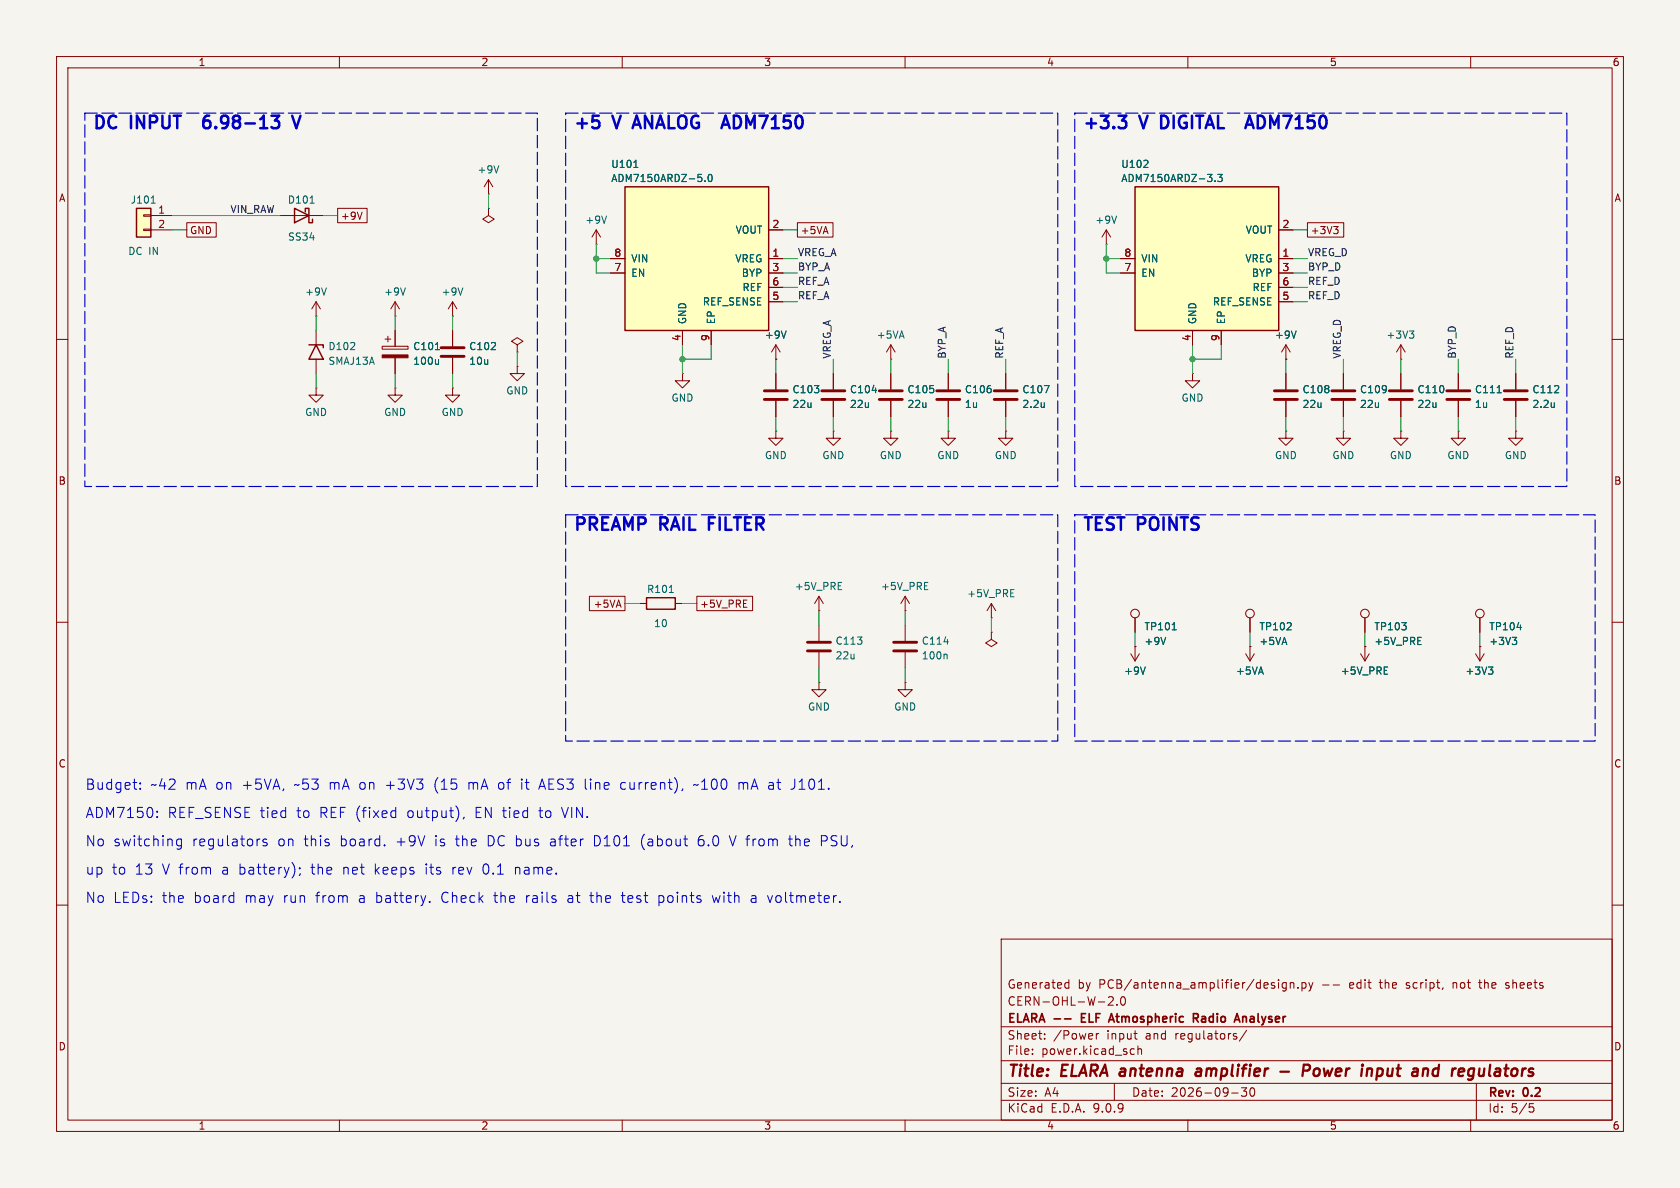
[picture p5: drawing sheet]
<svg xmlns="http://www.w3.org/2000/svg" width="297mm" height="210mm" viewBox="0 0 297 210" stroke-linecap="round" stroke-linejoin="round" font-family="sans-serif">
<path d="M0 0h297v210h-297z" fill="#f5f4ef" stroke="#f5f4ef" stroke-width=".18"/>
<g fill="none" stroke="#840000" stroke-width=".18">
<path d="M10 10h277v190h-277zM12 12h273v186h-273zM60 10v2M110 10v2M160 10v2M210 10v2M260 10v2M86.4 34.3h.1M86.4 36.8v1.3l1 .6-1 .7-1.1-.7 1.1-.6M86.4 36.8h.1M86.4 31.8l-.8 1.2M86.4 31.8l.7 1.2"/>
<path d="M86.4 31.8v2.5M80 58.4v2.8M105.4 43.2h.1M105.4 40.6l-.8 1.3M105.4 40.6l.8 1.3M105.4 40.6v2.6M10 60h2M80 63.2v2.8M91.4 64.8v1.2h1.3l-1.3 1.3-1.2-1.3h1.2M91.4 64.8h.1M91.4 61l1.1-.7-1.1-.6-1 .6 1 .7v1.2M91.4 62.2h.1"/>
<path d="M120.6 66v1.3h1.3l-1.3 1.3-1.2-1.3h1.2M120.6 66h.1M137.2 76.2v1.3h1.2l-1.2 1.2-1.3-1.2h1.3M137.2 76.2h.1M137.2 63.5h.1M137.2 61v2.5M137.2 66v2.8M137.2 70.9v2.8M137.2 61l-.8 1.2M137.2 61l.7 1.2M147.3 76.2v1.3h1.3l-1.3 1.2-1.3-1.2h1.3M147.3 76.2h.1"/>
<path d="M147.3 66v2.8M147.3 70.9v2.8M157.5 76.2v1.3h1.2l-1.2 1.2-1.3-1.2h1.3M157.5 76.2h.1M157.5 63.5h.1M157.5 61l-.8 1.2M157.5 61l.7 1.2M157.5 61v2.5M157.5 66v2.8M157.5 70.9v2.8M167.6 76.2v1.3h1.3l-1.3 1.2-1.2-1.2h1.2M167.6 76.2h.1"/>
<path d="M167.6 66v2.8M167.6 70.9v2.8M177.8 76.2v1.3h1.3l-1.3 1.2-1.3-1.2h1.3M177.8 76.2h.1M177.8 66v2.8M177.8 70.9v2.8M237.5 76.2v1.3h1.3l-1.3 1.2-1.3-1.2h1.3M237.5 76.2h.1M247.6 63.5h.1M247.6 61v2.5M247.6 66v2.8M247.6 70.9v2.8"/>
<path d="M247.6 61l-.7 1.2M247.6 61l.8 1.2M285 60h2M10 110h2M113 106.7h1.3M119.4 106.7h1.2M144.8 108h.1M144.8 105.4v2.6M144.8 110.5v2.8M144.8 115.3v2.8M144.8 105.4l-.8 1.3M144.8 105.4l.7 1.3"/>
<path d="M160 108h.1M160 105.4l-.7 1.3M160 105.4l.8 1.3M160 105.4v2.6M160 110.5v2.8M160 115.3v2.8M175.3 111.8v1.2l1 .7-1 .6-1.1-.6 1.1-.7M175.3 111.8h.1M175.3 109.2h.1M175.3 106.7l-.8 1.3M175.3 106.7l.7 1.3M175.3 106.7v2.5"/>
<path d="M285 110h2M144.8 120.7v1.2h1.2l-1.2 1.3-1.3-1.3h1.3M144.8 120.7h.1M160 120.7v1.2h1.3l-1.3 1.3-1.3-1.3h1.3M160 120.7h.1M10 160h2M177 166h108v32h-108zM188.4 174.6h.6M188.4 173.8h.6M189 173.2v1.5M196 176.3l.5-.1 .2 .1 .1 .3-.9 1.1h.9M197.5 177.6v.1"/>
<path d="M198.2 176.3l.3-.1a.81 .81 0 0 1 .5 .6 .81 .81 0 0 1-.3 .8l-.1 .1a.81 .81 0 0 1-.4-1.4zM226 173.2v.1M226 173.7v1M227.4 173.8l-.4-.1-.3 .3v.4l.1 .2h.6M227.4 173.7v1.2l-.3 .3-.4-.1M228.1 173.8l.2-.1 .4 .1v.9M228.1 173.7v1M229.5 174.6v.1M230.2 173.8l.4-.1 .3 .3v.4l-.2 .2h-.5M230.2 173.7v1.5M231.4 173.7l.3 1M231.7 174.7l-.1 .4-.2 .1"/>
<path d="M232.1 173.7l-.4 1M233.8 174.1h1.2M235.7 174.1h1.1M256.9 173.7v1M257 173.8h-.1M261.4 173.7h.6M261.6 173.2v1.3l.2 .2M266.2 174.6l.4 .1M266.6 173.7l-.4 .1v.1v.2l.4 .1M285 160h2M60 198v2M110 198v2"/>
<path d="M160 198v2M177 194.5h108M177 191.5h108M177 187.5h108M177 181.5h108M182.5 186.3v.1M182.5 185.5v.1M184.7 183.6v.1M184.7 182.8v.1M193.8 182.7v1M194.2 182.7l-.2 .1-.2 .2M197 191.5v3"/>
<path d="M200.1 185.4l.4 .1M200.5 182.7h.5M200.5 186.3l-.4 .1M200.9 183.7h.1M201.2 185.5l.2-.1 .3 .1 .1 .9M201.2 184.9v1.5M210 198v2M217.7 193.2h1.2M220.4 182.1l-1.3 2M220.4 192.3l-.5 .6 .4 .1v.7l-.2 .1h-.4l-.2-.1M221.1 192.4a.81 .81 0 0 0 .4 1.4l.2-.1 .1-.5-.1-.8M260 198v2"/>
<path d="M261 191.5v6.5M270.4 195.1h.7M270.5 195.7h.4l.3 .3-.2 .5-.5 .1"/>
</g>
<path d="M211.6 189l.2-.1 .5 .1M212.4 189.4h-.7a.4 .4 0 0 0-.4 .4 .4 .4 0 0 0 .3 .4l.7-.1M226.3 189.4h1.6M230.4 189.3h.7a.55 .55 0 0 0 .5-.5 .55 .55 0 0 0-.3-.6h-.8l-.2 2M233 188.9a.62 .62 0 0 0-.7 .4v.7l.2 .2h.3M243.4 190.1l.6 .1M243.6 188.9l-.3 2M244.1 188.9l-.5 .1M253.8 188.9l-.5 .4v.5l.1 .3 .6 .1M261.6 188.9l-.2 1 .3 .3" fill="none" stroke="#840000" stroke-width=".4"/>
<path d="M191.2 179.9h.5M191.9 179.2h-.7v1.5h.7M211 180l.7-.1 .1-.2v-.4l-.2-.1h-.6v1.5M211.3 180l.5 .7M219.7 179.7v1M220.3 179.8l-.4-.1-.2 .1M188.2 180.1h1.1M196 180.7l.5-1.5 .5 1.5M196.1 180.3h.7" fill="none" stroke="#840000" stroke-width=".3"/>
<g fill="none" stroke="#840000" stroke-width=".51">
<path d="M78 61.5h4M78 63h4M135.1 69.1h4.1M135.1 70.6h4.1M145.3 69.1h4.1M145.3 70.6h4.1M155.4 69.1h4.1M155.4 70.6h4.1M165.6 69.1h4.1M165.6 70.6h4.1M175.8 69.1h4M175.8 70.6h4"/>
<path d="M245.6 69.1h4.1M245.6 70.6h4.1M142.7 113.5h4.1M142.7 115.1h4.1M158 113.5h4.1M158 115.1h4.1"/>
</g>
<g fill="none" stroke="#006464" stroke-width=".18">
<path d="M88.2 29.3l-.4 1.3M107.2 38.2l-.4 1.3M139 58.5l-.4 1.3M249.2 58.5h.7l-.4 .5M249.7 59l.2 .2v.3l-.2 .3M154.2 69h.8M184.6 68.2h.9l-.6 1.2M184.6 71.2v.8M184.6 71.9v.1M118.3 104.7h.7M148.2 104.2h.6M148.2 103h.6"/>
<path d="M163.4 104.2h.6M163.4 103h.6M166.9 113.5h.8M167.3 115.6l.1 .2v.7M178.7 104.2h.6M178.7 105.5h.6"/>
</g>
<path d="M114.3 105.7h5.1v2h-5.1z" fill="none" stroke="#840000" stroke-width=".25"/>
<path d="M110.5 33h25.4v25.4h-25.4z" fill="#ffffc2"/>
<path d="M110.5 33h25.4v25.4h-25.4zM54.6 61h2.5v.5M55.9 61l1.2 2.5h-2.5z" fill="none" stroke="#840000" stroke-width=".25"/>
<g fill="none" stroke="#840000" stroke-width=".18">
<path d="M55.9 55.9h.1M55.9 53.3l-.8 1.3M55.9 53.3l.7 1.3M55.9 53.3v2.6M55.9 58.4v2.6M68.1 59.9h1M68.6 59.4v1.1M69.8 55.9h.1M69.8 53.3v2.6M69.8 58.4v2.8M69.8 53.3l-.7 1.3M69.8 53.3l.8 1.3"/>
<path d="M80 55.9h.1M80 53.3l-.8 1.3M80 53.3l.8 1.3M80 53.3v2.6M107.9 45.7h2.6M107.9 48.3h2.6M120.6 58.4v2.6M125.7 58.4v2.6M135.9 45.7h2.5M135.9 48.3h2.5M135.9 40.6h2.5M135.9 50.8h2.5"/>
<path d="M135.9 53.3h2.5M55.9 68.6v1.3h1.2l-1.2 1.2-1.3-1.2h1.3M55.9 68.6h.1M55.9 63.5v2.5M67.6 61.2h4.5v.5h-4.5zM69.8 68.6v1.3h1.3l-1.3 1.2-1.2-1.2h1.2M69.8 68.6h.1M69.8 63.2v2.8M80 68.6v1.3h1.3l-1.3 1.2-1.3-1.2h1.3M80 68.6h.1M210.8 66v1.3h1.3l-1.3 1.3-1.3-1.3h1.3M210.8 66h.1"/>
<path d="M227.3 63.5h.1M227.3 76.2v1.3h1.3l-1.3 1.2-1.2-1.2h1.2M227.3 76.2h.1M227.3 61l-.7 1.2M227.3 61l.8 1.2M227.3 61v2.5M227.3 66v2.8M227.3 70.9v2.8M237.5 66v2.8M237.5 70.9v2.8M247.6 76.2v1.3h1.3l-1.3 1.2-1.2-1.2h1.2M247.6 76.2h.1"/>
<path d="M257.8 76.2v1.3h1.3l-1.3 1.2-1.3-1.2h1.3M257.8 76.2h.1M257.8 66v2.8M257.8 70.9v2.8M268 76.2v1.3h1.2l-1.2 1.2-1.3-1.2h1.3M268 76.2h.1M268 66v2.8M268 70.9v2.8M199.9 115.6l.8 1.2M200.7 114.3h.1M200.7 109.2v2.6M200.7 114.3v2.5"/>
<path d="M201.4 115.6l-.7 1.2M220.2 115.6l.8 1.2M221 114.3h.1M221 109.2v2.6M221 114.3v2.5M221.7 115.6l-.7 1.2M240.5 115.6l.8 1.2M241.3 114.3h.1M241.3 109.2v2.6M241.3 114.3v2.5M242.1 115.6l-.8 1.2M260.9 115.6l.7 1.2"/>
<path d="M261.6 114.3h.1M261.6 109.2v2.6M261.6 114.3v2.5M262.4 115.6l-.8 1.2"/>
<circle cx="200.7" cy="108.5" r=".76"/>
<circle cx="221" cy="108.5" r=".76"/>
<circle cx="241.3" cy="108.5" r=".76"/>
<circle cx="261.6" cy="108.5" r=".76"/>
</g>
<g fill="none" stroke="#006464" stroke-width=".18">
<path d="M112.1 29.6h.7M124.6 32v.1M125.4 30.9l.1-.1a.68 .68 0 0 1 .4 .7 .68 .68 0 0 1-.4 .6 .84 .84 0 0 1-.1-1.2zM57.7 50.9l-.4 1.3M71.7 50.9l-.5 1.3M81.8 50.9l-.4 1.3M229.1 58.5l-.4 1.3M77 61.8h.7M77.5 63.6v.8M77.5 64.3l-.2 .1M264.7 69.4h.7M274.8 71.2v.8"/>
<path d="M274.8 71.9l-.1 .1M202.5 117.9l-.4 1.3M206.1 112.7l-.4 1.2M207.2 111.3h.8M244.7 117.9h.6M244.7 119.2h.6M250.7 113.9h.6M250.7 112.7h.6M263.1 117.9h.8l-.4 .5M263.7 118.4l.2 .2v.3l-.2 .3M267.3 112.7h.8l-.4 .5M267.9 113.2l.2 .2v.3l-.2 .2"/>
<path d="M268.2 110.9h.8"/>
</g>
<path d="M225.3 69.1h4.1M225.3 70.6h4.1M235.5 69.1h4M235.5 70.6h4M255.8 69.1h4M255.8 70.6h4M265.9 69.1h4.1M265.9 70.6h4.1" fill="none" stroke="#840000" stroke-width=".51"/>
<path d="M67.6 62.7h4.5v.5h-4.5z" fill="#840000" stroke="#840000" stroke-width=".18"/>
<path d="M200.7 33h25.4v25.4h-25.4z" fill="#ffffc2"/>
<path d="M52.1 36.8l2.5 1.3-2.5 1.3zM54 37.5v-.7h.6v2.6h.6v-.7M200.7 33h25.4v25.4h-25.4z" fill="none" stroke="#840000" stroke-width=".25"/>
<g fill="none" stroke="#840000" stroke-width=".18">
<path d="M49.5 38.1h7.6M195.6 43.2h.1M195.6 40.6l-.8 1.3M195.6 40.6l.7 1.3M195.6 40.6v2.6M198.1 45.7h2.6M198.1 48.3h2.6M210.8 58.4v2.6M215.9 58.4v2.6M226.1 45.7h2.5M226.1 48.3h2.5M226.1 40.6h2.5"/>
<path d="M226.1 50.8h2.5M226.1 53.3h2.5"/>
</g>
<path d="M54.8 35.9h.7M197.4 38.2l-.4 1.3M202.2 29.6h.7M202.9 28.5v.4M214.8 32v.1M215.3 30.8h.8l-.5 .5 .4 .1v.6l-.2 .1-.5-.1" fill="none" stroke="#006464" stroke-width=".18"/>
<path d="M24.1 36.8h2.6v5.1h-2.6z" fill="#ffffc2"/>
<path d="M24.1 36.8h2.6v5.1h-2.6z" fill="none" stroke="#840000" stroke-width=".25"/>
<g fill="none" stroke="#840000" stroke-width=".18">
<path d="M25.4 38h1.3v.2h-1.3zM26.7 38.1h3.8M33 39.4h5.2v2.5h-5.2zM59.7 36.8h5.2v2.6h-5.2zM64 37.5l-.4 1.3M141 39.4h6.3v2.5h-6.3zM231.1 39.4h6.5v2.5h-6.5zM25.4 40.5h1.3v.3h-1.3zM26.7 40.6h3.8M69.8 58.4v2.8M80 58.4v2.8M107.9 45.7h2.6"/>
<path d="M107.9 48.3h2.6M120.6 58.4v2.6M125.7 58.4v2.6M135.9 40.6h2.5M135.9 45.7h2.5M135.9 48.3h2.5M135.9 50.8h2.5M135.9 53.3h2.5M198.1 45.7h2.6M198.1 48.3h2.6M210.8 58.4v2.6M215.9 58.4v2.6"/>
<path d="M226.1 40.6h2.5M226.1 45.7h2.5M226.1 48.3h2.5M226.1 50.8h2.5M226.1 53.3h2.5M235.8 40h.8l-.5 .5M236.3 40.5l.3 .3v.3l-.3 .2M69.8 63.2v2.8M80 63.2v2.8M137.2 63.5h.1M137.2 66v2.8M137.2 70.9v2.8"/>
<path d="M147.3 66v2.8M147.3 70.9v2.8M157.5 66v2.8M157.5 70.9v2.8M167.6 66v2.8M167.6 70.9v2.8M177.8 66v2.8M177.8 70.9v2.8M227.3 63.5h.1M227.3 66v2.8M227.3 70.9v2.8M237.5 66v2.8"/>
<path d="M237.5 70.9v2.8M247.6 66v2.8M247.6 70.9v2.8M257.8 66v2.8M257.8 70.9v2.8M268 66v2.8M268 70.9v2.8M104.2 105.4h6.3v2.6h-6.3zM123.2 105.4h9.9v2.6h-9.9zM131.4 107.4h.7M131.4 106.1h.7M200.7 114.3h.1"/>
<path d="M200.7 109.2v2.6M221 114.3h.1M221 109.2v2.6M241.3 114.3h.1M241.3 109.2v2.6M261.6 114.3h.1M261.6 109.2v2.6"/>
</g>
<g fill="none" stroke="#006464" stroke-width=".18">
<path d="M26.7 35.9h.8M112.1 29.6h.7M124.6 32v.1M125.4 30.9l.1-.1a.68 .68 0 0 1 .4 .7 .68 .68 0 0 1-.4 .6 .84 .84 0 0 1-.1-1.2zM202.2 29.6h.7M202.9 28.5v.4M214.8 32v.1M215.3 30.8h.8l-.5 .5 .4 .1v.6l-.2 .1-.5-.1M139 58.5l-.4 1.3M229.1 58.5l-.4 1.3M77 61.8h.7M77.5 63.6v.8"/>
<path d="M77.5 64.3l-.2 .1M154.2 69h.8M184.6 68.2h.9l-.6 1.2M184.6 71.2v.8M184.6 71.9v.1M264.7 69.4h.7M274.8 71.2v.8M274.8 71.9l-.1 .1M202.5 117.9l-.4 1.3M206.1 112.7l-.4 1.2M207.2 111.3h.8M244.7 119.2h.6"/>
<path d="M244.7 117.9h.6M250.7 112.7h.6M250.7 113.9h.6M263.1 117.9h.8l-.4 .5M263.7 118.4l.2 .2v.3l-.2 .3M267.3 112.7h.8l-.4 .5M267.9 113.2l.2 .2v.3l-.2 .2M268.2 110.9h.8"/>
</g>
<g fill="none" stroke="#009600" stroke-width=".18">
<path d="M30.5 38.1h19M57.1 38.1h2.6M86.4 34.3v2.5M30.5 40.6h2.5M55.9 55.9v2.5M69.8 55.9v2.5M80 55.9v2.5M105.4 45.7h2.5M105.4 43.2v5.1h2.5M138.4 53.3h2.6M138.4 45.7h2.6M138.4 40.6h2.6"/>
<path d="M138.4 50.8h2.6M138.4 48.3h2.6M195.6 43.2v5.1h2.5M195.6 45.7h2.5M228.6 53.3h2.5M228.6 45.7h2.5M228.6 40.6h2.5M228.6 50.8h2.5M228.6 48.3h2.5M55.9 66v2.6M69.8 66v2.6M80 66v2.6"/>
<path d="M91.4 62.2v2.6M120.6 61v5M125.7 61v2.5h-5.1M137.2 63.5v2.5M137.2 73.7v2.5M147.3 63.5v2.5M147.3 73.7v2.5M157.5 63.5v2.5M157.5 73.7v2.5M167.6 63.5v2.5M167.6 73.7v2.5M177.8 63.5v2.5"/>
<path d="M177.8 73.7v2.5M210.8 61v5M215.9 61v2.5h-5.1M227.3 63.5v2.5M227.3 73.7v2.5M237.5 63.5v2.5M237.5 73.7v2.5M247.6 63.5v2.5M247.6 73.7v2.5M257.8 63.5v2.5M257.8 73.7v2.5M268 63.5v2.5"/>
<path d="M268 73.7v2.5M110.5 106.7h2.5M120.6 106.7h2.6M144.8 108v2.5M144.8 118.1v2.6M160 108v2.5M160 118.1v2.6M175.3 109.2v2.6M200.7 111.8v2.5M221 111.8v2.5M241.3 111.8v2.5M261.6 111.8v2.5"/>
</g>
<g fill="none" stroke="#0000c2" stroke-width=".18">
<path d="M24.8 139.4v.1M24.8 138.4v.2M92.2 137.7v.2M95.8 137.7l-.6 1.8M110.1 138.3l-.4 .4v.5l.4 .3M122.6 138.8l.2-.1 .4 .1M130.6 138.3v1.2M131.2 138.3l-.6 .2M140.5 139l-.3 .4-.2 .1M27.8 144.4v.1M27.8 143.4v.2M32.1 148.3v1.5a.49 .49 0 0 1-.8 .2"/>
<path d="M32.1 148.4l-.5-.1-.4 .4v.5l.2 .2h.7M45.8 148.3h.2M47.2 148.4l-.5-.1-.2 .3 .1 .2 .6 .2v.4h-.7M53 153.4v.2M53.1 154.4l-.2 .4M69.8 143.3l.2 .1M70 142.7v1.8M70 144.4l-.2 .1M76 159.4v.1M82 144.4l-.1 .4M91.1 153.3v1.2M91.2 153.4l-.1 .1"/>
<path d="M104.2 158.3h.7M109.8 158.3h.7M113.5 148.2v1.2M116.5 158.3v1.8M116.5 159.4l.5 .1M117 158.3l-.5 .1M123.6 148.5l-.2 .3M123.7 147.9a1.4 1.4 0 0 0-.1 1.5M125.9 158.3l.4 1.2 .3-.8M128.9 147.7l.6 1.8M133.4 158.3l-.5 .1M133.5 158.8h-.5a.35 .35 0 0 0-.2 .4 .35 .35 0 0 0 .2 .3h.5"/>
<path d="M139.4 148.3h.7M139.6 147.7v1.6l.1 .1 .4 .1M145.2 148.7h.7M145.9 147.7h-.7v1.8"/>
</g>
<g fill="none" stroke="#0000c2" stroke-width=".44">
<path d="M37 20.5a.87 .87 0 0 0-1.1 .9l.1 1 .4 .3 .6-.1M37 21.4l-.6-.1-.5 .4M48 20.5h1.3l-.7 .8M49.1 21.4l.2 .3v.5l-.2 .4M51.7 20.5l.7 2.2 .7-2.2M104.8 20.5h1.1M105.5 21.3l.5 .4v.5l-.5 .5M112 22h1.1M112.6 20.5l-.8 2.2M127.5 22.7l.8-2.2 .7 2.2M127.7 22h1.1M197.7 20.5h1.4l-.7 .8a.6 .6 0 0 1 .7 .4v.5l-.2 .4-.8 .1"/>
<path d="M205.8 20.5h-.5v2.2h.5M220.2 22.7l.7-2.2 .7 2.2M220.4 22h1M125.3 92.5h.8M126.4 91.5h-1.1v2.2"/>
</g>
<path d="M15 20h80v66h-80zM100 20h87v66h-87zM190 20h87v66h-87zM100 91h87v40h-87zM190 91h92v40h-92z" fill="none" stroke="#0000c2" stroke-width=".2" stroke-dasharray="2.2 .8"/>
<g fill="#009600" stroke="#009600" stroke-width=".18">
<circle cx="105.4" cy="45.7" r=".46"/>
<circle cx="120.6" cy="63.5" r=".46"/>
<circle cx="210.8" cy="63.5" r=".46"/>
<circle cx="195.6" cy="45.7" r=".46"/>
</g>
<g font-size="3.1" fill="#0000c2">
<text x="16.3" y="22.9">DC</text>
<text x="23.2" y="22.9">INPUT</text>
<text x="37.9" y="22.9">6.98-13</text>
<text x="101.3" y="22.9">+5</text>
<text x="108.6" y="22.9">V</text>
<text x="113.1" y="22.9">ANALOG</text>
<text x="130.6" y="22.9">ADM7150</text>
<text x="191.3" y="22.9">+3.3</text>
<text x="201.8" y="22.9">V</text>
<text x="206.2" y="22.9">DIGITAL</text>
<text x="223.2" y="22.9">ADM7150</text>
<text x="101.3" y="94">PREAMP</text>
<text x="116.8" y="94">RAIL</text>
<text x="126.3" y="94">FILTER</text>
<text x="191.3" y="94">TEST</text>
<text x="201.3" y="94">POINTS</text>
</g>
<g font-size="2.8" fill="#840000">
<text x="178" y="190.9">Title:</text>
<text x="187.7" y="190.9">ELARA antenna</text>
<text x="213.1" y="190.9">amplifier</text>
<text x="233.5" y="190.9">Power</text>
<text x="244.7" y="190.9">input</text>
<text x="254.6" y="190.9">and</text>
<text x="262.3" y="190.9">regulators</text>
</g>
<g font-size="2.5" fill="#0000c2">
<text x="15" y="139.8">Budget:</text>
<text x="26.6" y="139.8">~42</text>
<text x="32.8" y="139.8">mA on</text>
<text x="42.9" y="139.8">+5VA,</text>
<text x="52.3" y="139.8">~53</text>
<text x="58.4" y="139.8">mA on</text>
<text x="68.6" y="139.8">+3V3</text>
<text x="77.2" y="139.8">(15</text>
<text x="83.3" y="139.8">mA of</text>
<text x="92.9" y="139.8">it</text>
<text x="96.2" y="139.8">AES3 line</text>
<text x="110.7" y="139.8">current),</text>
<text x="123.9" y="139.8">~100</text>
<text x="131.8" y="139.8">mA at</text>
<text x="141.3" y="139.8">J101.</text>
<text x="15" y="144.8">ADM7150:</text>
<text x="15" y="149.8">No</text>
<text x="20" y="149.8">switching</text>
<text x="29.6" y="144.8">REF_SENSE tied</text>
<text x="34" y="149.8">regulators</text>
<text x="49.1" y="149.8">on</text>
<text x="52.5" y="144.8">to</text>
<text x="53.9" y="149.8">this</text>
<text x="56.6" y="144.8">REF (fixed</text>
<text x="60.3" y="149.8">board.</text>
<text x="70.3" y="149.8">+9V</text>
<text x="72.2" y="144.8">output),</text>
<text x="77.2" y="149.8">is</text>
<text x="81" y="149.8">the</text>
<text x="84.3" y="144.8">EN tied</text>
<text x="86.7" y="149.8">DC bus</text>
<text x="95.8" y="144.8">to</text>
<text x="97.9" y="149.8">after</text>
<text x="100" y="144.8">VIN.</text>
<text x="105.7" y="149.8">D101</text>
<text x="114.1" y="149.8">(about</text>
<text x="124.4" y="149.8">6.0</text>
<text x="130.1" y="149.8">V from</text>
<text x="140.8" y="149.8">the</text>
<text x="146.4" y="149.8">PSU,</text>
<text x="15" y="154.8">up</text>
<text x="19.7" y="154.8">to</text>
<text x="23.9" y="154.8">13</text>
<text x="28.7" y="154.8">V from</text>
<text x="39.4" y="154.8">a battery);</text>
<text x="55.4" y="154.8">the</text>
<text x="61" y="154.8">net</text>
<text x="66.7" y="154.8">keeps</text>
<text x="75.8" y="154.8">its</text>
<text x="80.6" y="154.8">rev</text>
<text x="86.1" y="154.8">0.1</text>
<text x="91.9" y="154.8">name.</text>
<text x="15" y="159.8">No</text>
<text x="20" y="159.8">LEDs:</text>
<text x="28.7" y="159.8">the</text>
<text x="34.3" y="159.8">board</text>
<text x="43.4" y="159.8">may</text>
<text x="50.3" y="159.8">run</text>
<text x="56.1" y="159.8">from</text>
<text x="63.8" y="159.8">a battery.</text>
<text x="78.5" y="159.8">Check</text>
<text x="88" y="159.8">the</text>
<text x="93.6" y="159.8">rails</text>
<text x="101.1" y="159.8">at</text>
<text x="105.2" y="159.8">the</text>
<text x="110.9" y="159.8">test</text>
<text x="117.4" y="159.8">points</text>
<text x="127.1" y="159.8">with</text>
<text x="134" y="159.8">a voltmeter.</text>
</g>
<g font-size="2.1" fill="#840000">
<text x="178" y="178">CERN-OHL-W-2.0</text>
<text x="178" y="175">Generated</text>
<text x="190.5" y="175">by</text>
<text x="194.3" y="175">PCB/antenna_amplifier/design.py</text>
<text x="238.8" y="175">edit</text>
<text x="244.4" y="175">the</text>
<text x="249.2" y="175">script,</text>
<text x="257.5" y="175">not</text>
<text x="262.4" y="175">the</text>
<text x="267.2" y="175">sheets</text>
<text x="178" y="184">Sheet:</text>
<text x="178" y="181.2">ELARA --</text>
<text x="186.2" y="184">/Power</text>
<text x="191.8" y="181.2">ELF</text>
<text x="195.7" y="184">input</text>
<text x="197.4" y="181.2">Atmospheric</text>
<text x="202.7" y="184">and</text>
<text x="208.1" y="184">regulators/</text>
<text x="212.8" y="181.2">Radio</text>
<text x="220.9" y="181.2">Analyser</text>
<text x="178" y="186.7">File:</text>
<text x="184.1" y="186.7">power.kicad_sch</text>
<text x="178" y="196.9">KiCad</text>
<text x="178" y="194.1">Size:</text>
<text x="184.7" y="194.1">A4</text>
<text x="185.7" y="196.9">E.D.A.</text>
<text x="193.3" y="196.9">9.0.9</text>
<text x="200" y="194.1">Date:</text>
<text x="207" y="194.1">2026-09-30</text>
<text x="263" y="194.3">Rev:</text>
<text x="263" y="196.9">Id:</text>
<text x="267.1" y="196.9">5/5</text>
<text x="269.4" y="194.3">0.2</text>
</g>
<g font-size="1.8" fill="#840000">
<text x="35" y="11.9">1</text>
<text x="85" y="11.9">2</text>
<text x="135" y="11.9">3</text>
<text x="185" y="11.9">4</text>
<text x="235" y="11.9">5</text>
<text x="285" y="11.9">6</text>
<text x="10.3" y="35.9">A</text>
<text x="285.3" y="35.9">A</text>
<text x="33.5" y="41.6">GND</text>
<text x="60.2" y="39.1">+9V</text>
<text x="141.4" y="41.6">+5VA</text>
<text x="231.6" y="41.6">+3V3</text>
<text x="10.3" y="85.9">B</text>
<text x="285.3" y="85.9">B</text>
<text x="104.9" y="107.6">+5VA</text>
<text x="123.7" y="107.6">+5V_PRE</text>
<text x="10.3" y="135.9">C</text>
<text x="285.3" y="135.9">C</text>
<text x="10.3" y="185.9">D</text>
<text x="285.3" y="185.9">D</text>
<text x="35" y="199.9">1</text>
<text x="85" y="199.9">2</text>
<text x="135" y="199.9">3</text>
<text x="185" y="199.9">4</text>
<text x="235" y="199.9">5</text>
<text x="285" y="199.9">6</text>
</g>
<g font-size="1.8" fill="#006464">
<text x="108" y="29.9">U101</text>
<text x="198.1" y="29.9">U102</text>
<text x="84.3" y="30.9">+9V</text>
<text x="108" y="32.4">ADM7150ARDZ-5.0</text>
<text x="198.1" y="32.4">ADM7150ARDZ-3.3</text>
<text x="23" y="36.2">J101</text>
<text x="50.8" y="36.2">D101</text>
<text x="103.4" y="39.7">+9V</text>
<text x="130" y="41.5">VOUT</text>
<text x="193.5" y="39.7">+9V</text>
<text x="220.1" y="41.5">VOUT</text>
<text x="22.6" y="45.3">DC IN</text>
<text x="50.8" y="42.7">SS34</text>
<text x="111.5" y="46.6">VIN</text>
<text x="129.9" y="46.6">VREG</text>
<text x="201.7" y="46.6">VIN</text>
<text x="220.1" y="46.6">VREG</text>
<text x="53.8" y="52.4">+9V</text>
<text x="67.8" y="52.4">+9V</text>
<text x="78" y="52.4">+9V</text>
<text x="111.5" y="49.1">EN</text>
<text x="131" y="49.1">BYP</text>
<text x="131.2" y="51.7">REF</text>
<text x="201.7" y="49.1">EN</text>
<text x="221.2" y="49.1">BYP</text>
<text x="221.3" y="51.7">REF</text>
<text x="121.5" y="57.4" transform="rotate(-90 121.5 57.4)">GND</text>
<text x="124.1" y="54.2">REF_SENSE</text>
<text x="126.6" y="57.4" transform="rotate(-90 126.6 57.4)">EP</text>
<text x="211.7" y="57.4" transform="rotate(-90 211.7 57.4)">GND</text>
<text x="214.3" y="54.2">REF_SENSE</text>
<text x="216.8" y="57.4" transform="rotate(-90 216.8 57.4)">EP</text>
<text x="58" y="62.1">D102</text>
<text x="58" y="64.7">SMAJ13A</text>
<text x="72.9" y="62.1">C101</text>
<text x="72.9" y="64.7">100u</text>
<text x="82.8" y="62.1">C102</text>
<text x="82.8" y="64.7">10u</text>
<text x="135.1" y="60.1">+9V</text>
<text x="154.9" y="60.1">+5VA</text>
<text x="225.3" y="60.1">+9V</text>
<text x="245" y="60.1">+3V3</text>
<text x="89.4" y="69.9">GND</text>
<text x="118.6" y="71.2">GND</text>
<text x="140" y="69.7">C103</text>
<text x="150.2" y="69.7">C104</text>
<text x="160.3" y="69.7">C105</text>
<text x="170.5" y="69.7">C106</text>
<text x="180.6" y="69.7">C107</text>
<text x="208.8" y="71.2">GND</text>
<text x="230.2" y="69.7">C108</text>
<text x="240.3" y="69.7">C109</text>
<text x="250.5" y="69.7">C110</text>
<text x="260.6" y="69.7">C111</text>
<text x="270.8" y="69.7">C112</text>
<text x="53.8" y="73.7">GND</text>
<text x="67.8" y="73.7">GND</text>
<text x="78" y="73.7">GND</text>
<text x="140" y="72.3">22u</text>
<text x="150.2" y="72.3">22u</text>
<text x="160.3" y="72.3">22u</text>
<text x="170.5" y="72.3">1u</text>
<text x="180.6" y="72.3">2.2u</text>
<text x="230.2" y="72.3">22u</text>
<text x="240.3" y="72.3">22u</text>
<text x="250.5" y="72.3">22u</text>
<text x="260.6" y="72.3">1u</text>
<text x="270.8" y="72.3">2.2u</text>
<text x="135.1" y="81.4">GND</text>
<text x="145.3" y="81.4">GND</text>
<text x="155.4" y="81.4">GND</text>
<text x="165.6" y="81.4">GND</text>
<text x="175.8" y="81.4">GND</text>
<text x="225.3" y="81.4">GND</text>
<text x="235.5" y="81.4">GND</text>
<text x="245.6" y="81.4">GND</text>
<text x="255.8" y="81.4">GND</text>
<text x="265.9" y="81.4">GND</text>
<text x="114.3" y="105">R101</text>
<text x="140.4" y="104.5">+5V_PRE</text>
<text x="155.7" y="104.5">+5V_PRE</text>
<text x="170.9" y="105.8">+5V_PRE</text>
<text x="115.5" y="111.1">10</text>
<text x="202.2" y="111.6">TP101</text>
<text x="222.5" y="111.6">TP102</text>
<text x="242.9" y="111.6">TP103</text>
<text x="263.2" y="111.6">TP104</text>
<text x="147.6" y="114.2">C113</text>
<text x="147.6" y="116.8">22u</text>
<text x="162.9" y="114.2">C114</text>
<text x="162.9" y="116.8">100n</text>
<text x="198.6" y="119.5">+9V</text>
<text x="202.2" y="114.2">+9V</text>
<text x="218.4" y="119.5">+5VA</text>
<text x="222.5" y="114.2">+5VA</text>
<text x="236.9" y="119.5">+5V_PRE</text>
<text x="242.9" y="114.2">+5V_PRE</text>
<text x="259" y="119.5">+3V3</text>
<text x="263.2" y="114.2">+3V3</text>
<text x="142.7" y="125.8">GND</text>
<text x="158" y="125.8">GND</text>
</g>
<g font-size="1.8" fill="#a90000">
<text x="27.9" y="37.8">1</text>
<text x="27.9" y="40.4">2</text>
<text x="136.5" y="40.4">2</text>
<text x="226.6" y="40.4">2</text>
<text x="108.5" y="45.5">8</text>
<text x="136.5" y="45.5">1</text>
<text x="198.7" y="45.5">8</text>
<text x="226.6" y="45.5">1</text>
<text x="108.5" y="48">7</text>
<text x="136.5" y="48">3</text>
<text x="136.5" y="50.5">6</text>
<text x="136.5" y="53.1">5</text>
<text x="198.7" y="48">7</text>
<text x="226.6" y="48">3</text>
<text x="226.6" y="50.5">6</text>
<text x="226.6" y="53.1">5</text>
<text x="120.4" y="60.4" transform="rotate(-90 120.4 60.4)">4</text>
<text x="125.5" y="60.4" transform="rotate(-90 125.5 60.4)">9</text>
<text x="210.6" y="60.4" transform="rotate(-90 210.6 60.4)">4</text>
<text x="215.6" y="60.4" transform="rotate(-90 215.6 60.4)">9</text>
</g>
<g font-size="1.8" fill="#0f0f0f">
<text x="40.6" y="37.8">VIN_RAW</text>
<text x="141" y="45.4">VREG_A</text>
<text x="141" y="47.9">BYP_A</text>
<text x="231.1" y="45.4">VREG_D</text>
<text x="231.1" y="47.9">BYP_D</text>
<text x="141" y="50.5">REF_A</text>
<text x="141" y="53">REF_A</text>
<text x="231.1" y="53">REF_D</text>
<text x="231.1" y="50.5">REF_D</text>
<text x="147" y="63.5" transform="rotate(-90 147 63.5)">VREG_A</text>
<text x="167.3" y="63.5" transform="rotate(-90 167.3 63.5)">BYP_A</text>
<text x="177.5" y="63.5" transform="rotate(-90 177.5 63.5)">REF_A</text>
<text x="237.1" y="63.5" transform="rotate(-90 237.1 63.5)">VREG_D</text>
<text x="257.5" y="63.5" transform="rotate(-90 257.5 63.5)">BYP_D</text>
<text x="267.6" y="63.5" transform="rotate(-90 267.6 63.5)">REF_D</text>
</g>
</svg>
